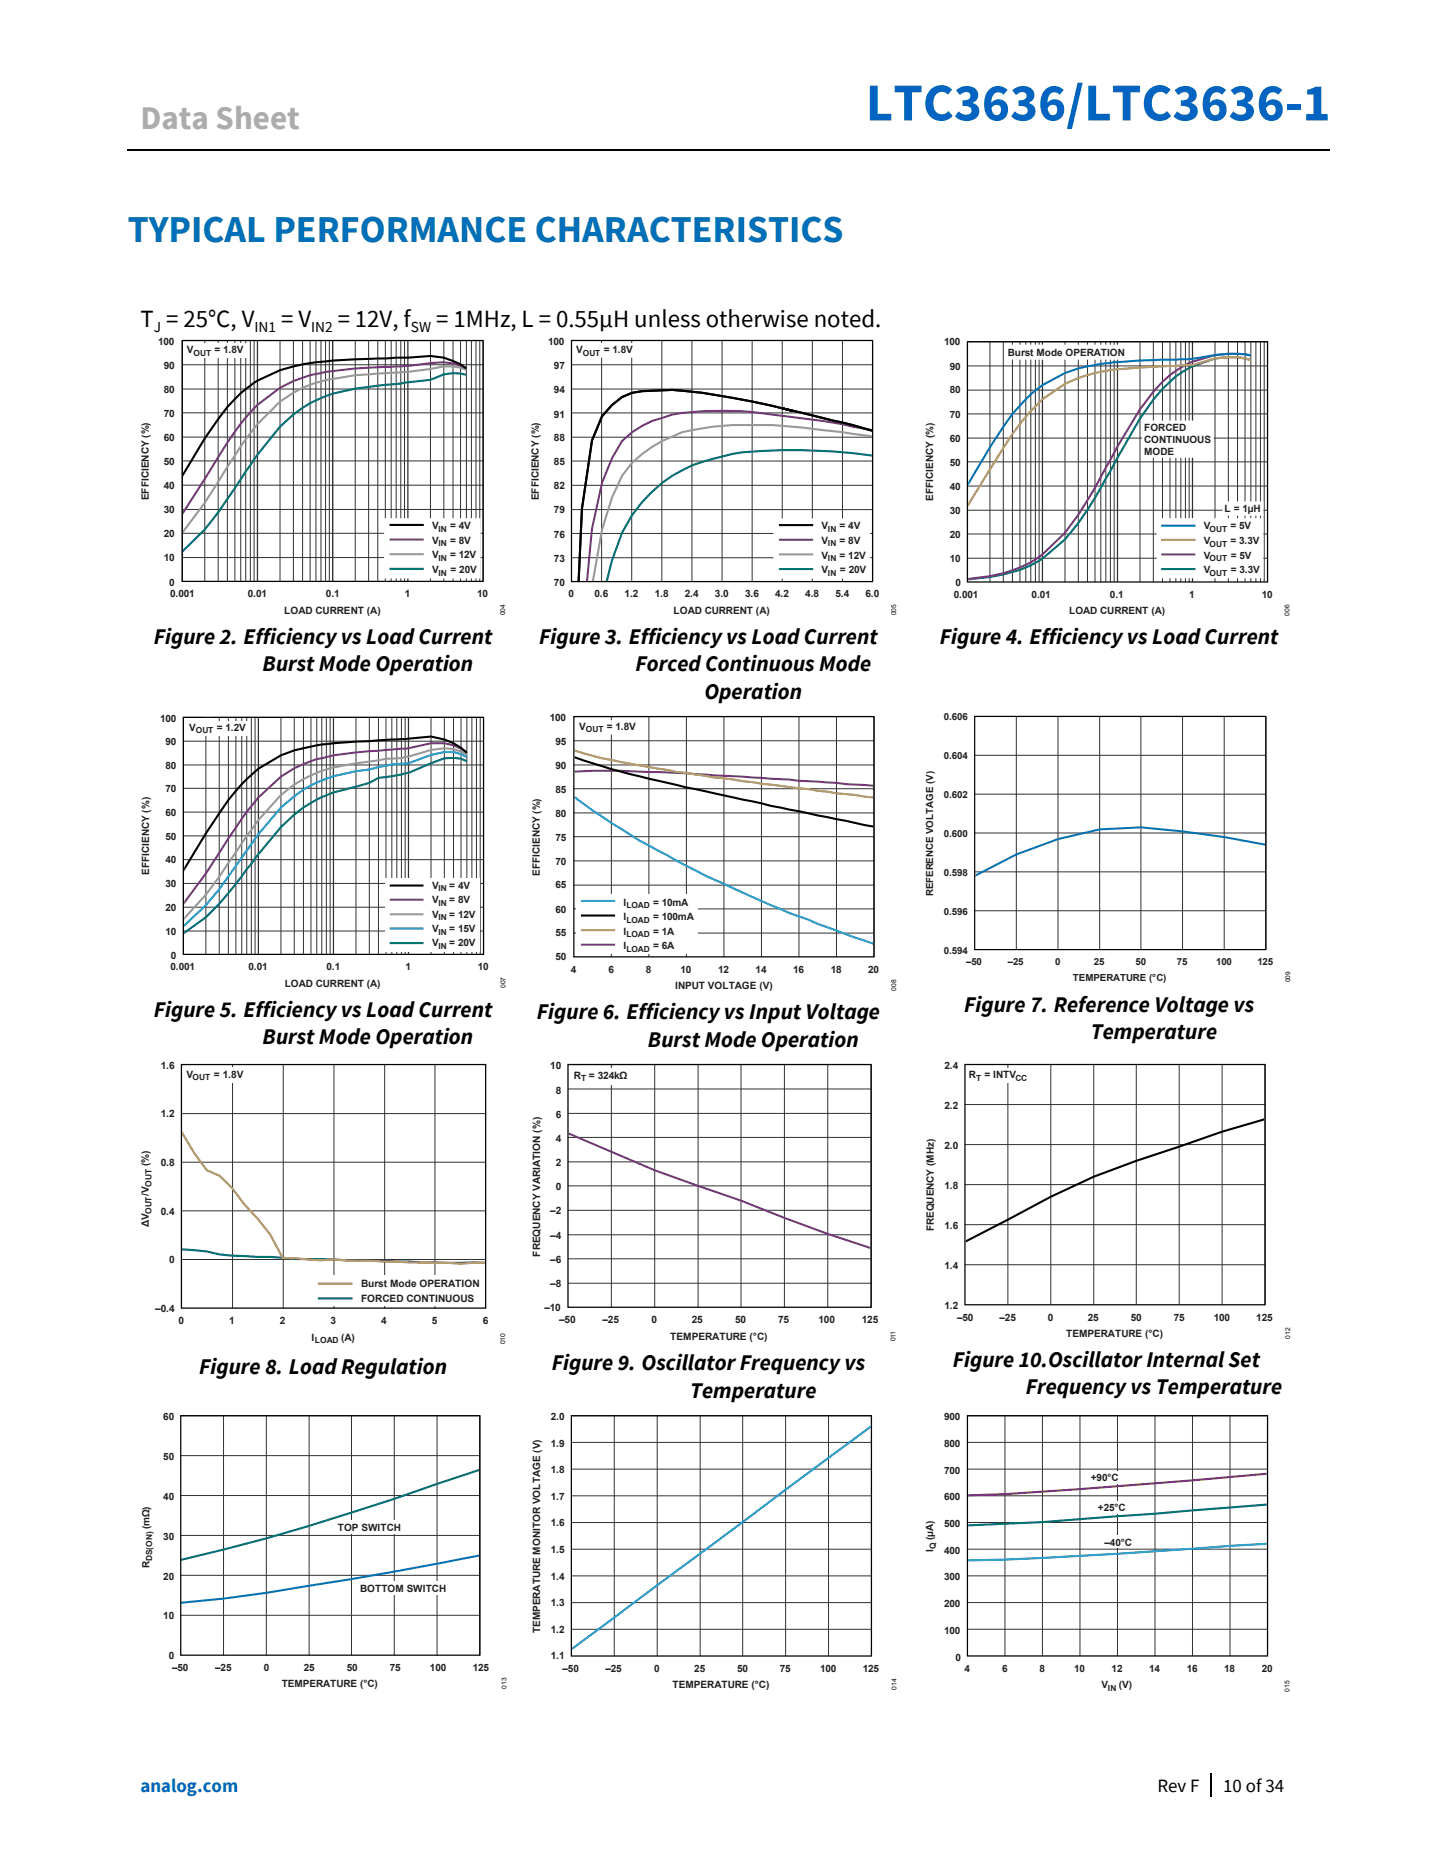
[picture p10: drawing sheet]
<svg xmlns="http://www.w3.org/2000/svg" width="216mm" height="279mm" viewBox="0 0 216 279" stroke-linecap="round" stroke-linejoin="round" font-family="sans-serif">
<path d="M19 22.3h83.2M102.4 22.3h96M180.6 264.7v3.5" fill="none" stroke="#000" stroke-width=".17"/>
<path d="M102.2 22.2h.2v.2h-.2z" fill-rule="evenodd" fill="#000"/>
<g fill="none" stroke="#323232" stroke-width=".15">
<path d="M27.2 58.1h44.9M27.2 54.4h44.9M30.6 50.8v36M32.6 50.8v36M33.9 50.8v36M35 50.8v36M35.9 50.8v36M36.7 50.8v36M37.4 50.8v36M37.9 50.8v36M38.4 50.8v36M41.8 50.8v36"/>
<path d="M43.8 50.8v36M45.1 50.8v36M46.3 50.8v36M47.1 50.8v36M47.9 50.8v36M48.6 50.8v36M49.1 50.8v36M49.6 50.8v36M53 50.8v36M55 50.8v36M56.4 50.8v36M57.5 50.8v36"/>
<path d="M58.4 50.8v36M59.1 50.8v36M59.8 50.8v36M60.4 50.8v36M64.2 50.8v36M66.2 50.8v36M67.6 50.8v36M68.7 50.8v36M69.6 50.8v36M70.3 50.8v36M71 50.8v36M71.6 50.8v36"/>
<path d="M27.2 79.6h44.9M27.2 76h44.9M27.2 72.4h44.9M27.2 68.8h44.9M27.2 65.2h44.9M27.2 61.6h44.9M27.2 86.8v-36h44.9v36M27.2 83.2h44.9"/>
</g>
<path d="M38.4 50.8v36M49.6 50.8v36M60.9 50.8v36" fill="none" stroke="#323232" stroke-width=".19"/>
<g fill="#fff">
<path d="M27.6 51.2h9.2v2.2h-9.2z"/>
<path d="M57.3 77.3h14.4v9h-14.4z"/>
</g>
<path d="M69.6 55a9.9 9.9 0 0 0-5.4-1.9l-3.3 .3-5.9 .2a56.5 56.5 0 0 0-7.1 .4l-.8 .1a23.3 23.3 0 0 0-9.2 3l-.5 .5a18.3 18.3 0 0 0-4.8 5l-2 2.8-3.3 5.5M58.1 78.3h5.1M130.1 64.3l-2.9-.9-10.5-2.5 1.5 .4a109.7 109.7 0 0 0-17.9-3.1l-3 .1a7.4 7.4 0 0 0-6 2.1l-1.5 1.7-1.5 3.6-1.5 10.2-.5 10.9" fill="none" stroke="#000" stroke-width=".31"/>
<path d="M69.6 54.9a8.8 8.8 0 0 0-5.4-.7l-3.3 .4-7.9 .4-3.4 .4a21.3 21.3 0 0 0-7.8 2.5 20.8 20.8 0 0 0-5.1 4.4 49.7 49.7 0 0 0-4.1 5.9l-5.3 8.4M130.1 64.2l-2.9-.5a65.7 65.7 0 0 0-9-1.4l-3-.4a49.5 49.5 0 0 0-14.9 0l-1.5 .5a13.1 13.1 0 0 0-6 3.4l-1.5 2.6-1.5 3.7-1.5 6.8-.7 7.9M58.1 80.5h5.1" fill="none" stroke="#713784" stroke-width=".31"/>
<path d="M69.6 55.2a7.7 7.7 0 0 0-5.4-.1l-3.3 .4-4.5 .3a46.9 46.9 0 0 0-8.5 1.1 16.5 16.5 0 0 0-6.1 3l-3.4 3.4-1.7 2.3-6.1 9.4-3.3 4.4M130.1 65.1l-7.4-.9a64.3 64.3 0 0 0-16.4-.5l-4.5 .8a20.4 20.4 0 0 0-7.5 4.6l-1.5 1.9-1.5 3.2-1.5 4.9-1.3 7.7M58.1 82.7h5.1" fill="none" stroke="#999" stroke-width=".31"/>
<path d="M69.6 55.9a6.7 6.7 0 0 0-5.4 .8l-6.7 .7a36.5 36.5 0 0 0-8.9 1.7l-.7 .3a16.4 16.4 0 0 0-6.1 4.3l-3.9 4.8-5.3 8-2 2.5-3.3 3.3M130.1 68a90.1 90.1 0 0 0-19.3-.5 44.9 44.9 0 0 0-7.5 1.9 20.4 20.4 0 0 0-10.5 10.1l-1.5 4.1-.8 3.2M58.1 84.9h5.1" fill="none" stroke="#027570" stroke-width=".31"/>
<path d="M27.2 50.8h44.9v36h-44.9zM85.3 50.8h44.9v36h-44.9z" fill="none" stroke="#000" stroke-width=".19"/>
<g fill="none" stroke="#323232" stroke-width=".15">
<path d="M85.3 50.8h44.9v36M85.3 58.1h44.9M85.3 54.4h44.9M89.8 50.8v36M94.3 50.8v36M98.7 50.8v36M103.2 50.8v36M107.7 50.8v36M112.2 50.8v36M116.7 50.8v36M121.2 50.8v36M125.7 50.8v36"/>
<path d="M85.3 79.6h44.9M85.3 76.1h44.9M85.3 72.4h44.9M85.3 68.8h44.9M85.3 65.3h44.9M85.3 61.6h44.9M85.3 83.2h44.9"/>
</g>
<g fill="#fff">
<path d="M85.6 51.2h9.3v2.2h-9.3z"/>
<path d="M115.4 77.4h14.4v9h-14.4z"/>
</g>
<path d="M116.2 78.4h5.1" fill="none" stroke="#000" stroke-width=".31"/>
<path d="M116.2 80.6h5.1" fill="none" stroke="#713784" stroke-width=".31"/>
<path d="M116.2 82.7h5.1" fill="none" stroke="#999" stroke-width=".31"/>
<path d="M116.2 84.9h5.1" fill="none" stroke="#027570" stroke-width=".31"/>
<g fill="none" stroke="#323232" stroke-width=".15">
<path d="M144.3 54.6h44.8M144.3 58.2h44.8M147.7 51v35.9M149.7 51v35.9M151.1 51v35.9M152.2 51v35.9M153.1 51v35.9M153.8 51v35.9M154.5 51v35.9M155 51v35.9M158.9 51v35.9M160.9 51v35.9"/>
<path d="M162.3 51v35.9M163.4 51v35.9M164.2 51v35.9M165 51v35.9M165.7 51v35.9M166.2 51v35.9M170.1 51v35.9M172.1 51v35.9M173.4 51v35.9M174.6 51v35.9M175.4 51v35.9M176.2 51v35.9"/>
<path d="M176.9 51v35.9M177.4 51v35.9M181.3 51v35.9M183.3 51v35.9M184.6 51v35.9M185.8 51v35.9M186.6 51v35.9M187.4 51v35.9M188.1 51v35.9M188.6 51v35.9M144.3 61.8h44.8M144.3 65.4h44.8"/>
<path d="M144.3 68.9h44.8M144.3 72.5h44.8M144.3 76.2h44.8M144.3 79.7h44.8M144.3 83.3h44.8M144.3 86.9v-35.9h44.8v35.9"/>
</g>
<path d="M155.5 51v35.9M166.7 51v35.9M177.9 51v35.9" fill="none" stroke="#323232" stroke-width=".19"/>
<g fill="#fff">
<path d="M150.1 51.4h18.1v2.3h-18.1z"/>
<path d="M170.4 62.8h10.7v5.5h-10.7z"/>
<path d="M182.4 74.8h6.1v2.2h-6.1z"/>
<path d="M172.6 77.3h15.9v9h-15.9z"/>
</g>
<path d="M186.6 53.1a15 15 0 0 0-5.3-.1l-3.9 .6-7.3 .2-3.4 .3a27 27 0 0 0-7.8 1.6l-3.4 1.8-.5 .4a23.8 23.8 0 0 0-5.3 5.8l-2 3.1-3.3 5.5M173.3 78.5h5.1" fill="none" stroke="#0970b8" stroke-width=".31"/>
<path d="M186.6 53.7a10.1 10.1 0 0 0-5.3-.2l-3.4 1-5.8 .2-5.4 .4a23.3 23.3 0 0 0-7.8 2.2 20.8 20.8 0 0 0-5.1 4 36.2 36.2 0 0 0-4.1 5.6l-5.3 8.5M173.3 80.6h5.1" fill="none" stroke="#bf972e" stroke-width=".31"/>
<path d="M186.6 53.1a15.2 15.2 0 0 0-9.7 1.4 15.6 15.6 0 0 0-4.8 4 64.8 64.8 0 0 0-6.4 10.1l-.7 1.2a62.1 62.1 0 0 1-6.1 9.7l-3.4 3.3a16.8 16.8 0 0 1-7.8 3.2l-3.3 .4M173.3 82.8h5.1" fill="none" stroke="#713784" stroke-width=".31"/>
<path d="M186.6 53.7a10.1 10.1 0 0 0-5.3-.2l-3.9 1.4a14.9 14.9 0 0 0-4 3.1l-1.3 1.7-2 2.8-5.1 8.9a49.7 49.7 0 0 1-6.1 9.1l-3.4 2.9a18.8 18.8 0 0 1-7.8 2.7l-3.3 .4M173.3 84.9h5.1" fill="none" stroke="#027570" stroke-width=".31"/>
<path d="M144.3 51h44.8v35.9h-44.8z" fill="none" stroke="#000" stroke-width=".19"/>
<g fill="none" stroke="#323232" stroke-width=".15">
<path d="M27.4 110.6h44.7M27.4 114.2h44.7M27.4 117.7h44.7M30.7 107.1v35.3M32.7 107.1v35.3M34.1 107.1v35.3M35.2 107.1v35.3M36.1 107.1v35.3M36.8 107.1v35.3M37.5 107.1v35.3M38.1 107.1v35.3M41.9 107.1v35.3"/>
<path d="M43.9 107.1v35.3M45.3 107.1v35.3M46.4 107.1v35.3M47.3 107.1v35.3M48 107.1v35.3M48.7 107.1v35.3M49.3 107.1v35.3M53.1 107.1v35.3M55.1 107.1v35.3M56.5 107.1v35.3M57.6 107.1v35.3M58.5 107.1v35.3"/>
<path d="M59.2 107.1v35.3M59.9 107.1v35.3M60.5 107.1v35.3M64.3 107.1v35.3M66.3 107.1v35.3M67.7 107.1v35.3M68.8 107.1v35.3M69.7 107.1v35.3M70.4 107.1v35.3M71.1 107.1v35.3M71.7 107.1v35.3M27.4 121.2h44.7"/>
<path d="M27.4 124.8h44.7M27.4 128.3h44.7M27.4 131.9h44.7M27.4 135.4h44.7M27.4 139h44.7M27.4 142.4v-35.3h44.7v35.3"/>
</g>
<path d="M38.6 107.1v35.3M49.8 107.1v35.3M60.9 107.1v35.3" fill="none" stroke="#323232" stroke-width=".19"/>
<g fill="#fff">
<path d="M30.4 106.6h1.1v.9h-1.1z"/>
<path d="M57.4 131h14.1v11h-14.1z"/>
</g>
<path d="M69.7 112.4a8.9 8.9 0 0 0-5.4-2.5l-3.8 .4-10.7 .6a27.2 27.2 0 0 0-7.9 1.8l-3.3 2-1.1 1a24.8 24.8 0 0 0-4.8 5.7l-2 3-3.3 5.4M58.2 132.2h5" fill="none" stroke="#000" stroke-width=".31"/>
<path d="M69.7 112.3a7.1 7.1 0 0 0-5.4-1.4l-3.4 .8-4.4 .4a48.3 48.3 0 0 0-7.8 .9 17.6 17.6 0 0 0-6.8 2.9l-3.3 3.1-.5 .7a58.1 58.1 0 0 0-5.4 7.6l-2 3.1-3.3 4.4M58.2 134.3h5" fill="none" stroke="#713784" stroke-width=".31"/>
<path d="M69.7 112.6a6.6 6.6 0 0 0-5.4-.7l-3.4 1a6.7 6.7 0 0 1-2.4 .3h-.9l-1.1 .3a49.5 49.5 0 0 0-7.8 1.4l-.7 .1a20.1 20.1 0 0 0-6.1 3.7l-3.3 3.7-3.4 4.8a60.4 60.4 0 0 1-7.8 9.9M58.2 136.5h5" fill="none" stroke="#999" stroke-width=".31"/>
<path d="M69.7 113a5.7 5.7 0 0 0-5.4-.3l-3.4 1.2-2.4 .2-3.4 .8a22.7 22.7 0 0 0-7.1 1.6 18.1 18.1 0 0 0-6.1 4l-3.3 4-3.4 4.7a40.2 40.2 0 0 1-7.8 9M58.2 138.6h5" fill="none" stroke="#039dd3" stroke-width=".31"/>
<path d="M69.7 113.6a5.8 5.8 0 0 0-5.4 .3l-3.4 1.5-2.4 .5-2 .2-1.4 .7-5.3 1.5a18.8 18.8 0 0 0-7.9 5.1l-3.3 4.1-2.5 3.3a54.3 54.3 0 0 1-5.4 6.1l-3.3 2.4M58.2 140.8h5" fill="none" stroke="#027570" stroke-width=".31"/>
<path d="M27.4 107.1h44.7v35.3h-44.7z" fill="none" stroke="#000" stroke-width=".19"/>
<path d="M27.9 107.6h9.2v2.1h-9.2z" fill="#fff"/>
<g fill="none" stroke="#323232" stroke-width=".15">
<path d="M85.6 107h44.8v35.8M85.6 117.7h44.8M85.6 114.2h44.8M85.6 110.6h44.8M91.2 107v35.8M96.8 107v35.8M102.4 107v35.8M108 107v35.8M113.6 107v35.8M119.2 107v35.8M124.8 107v35.8M85.6 139.3h44.8"/>
<path d="M85.6 135.7h44.8M85.6 132.1h44.8M85.6 128.5h44.8M85.6 124.9h44.8M85.6 121.3h44.8"/>
</g>
<path d="M86 133.5h18.1v8.9h-18.1z" fill="#fff"/>
<path d="M85.7 119a98.5 98.5 0 0 0 12.5 8 145.5 145.5 0 0 0 12.6 6.2l7 3.1 8.4 3.1 4.1 1.5M86.7 134.5h5.1" fill="none" stroke="#039dd3" stroke-width=".31"/>
<path d="M85.7 113a121.5 121.5 0 0 0 15.3 4.2l14 3.1 15.3 3.1M86.7 136.6h5.1" fill="none" stroke="#000" stroke-width=".31"/>
<path d="M85.7 112a95.2 95.2 0 0 0 13.9 2.9l1.4 .3 1.4 .2 4.2 .6 14 1.8 4.2 .6 5.5 .6M86.7 138.8h5.1" fill="none" stroke="#bf972e" stroke-width=".31"/>
<path d="M85.7 115.2a129.6 129.6 0 0 1 12.5 0l19.6 1.2 1.4 .1 11.1 .8M86.7 141h5.1" fill="none" stroke="#713784" stroke-width=".31"/>
<path d="M85.6 107h44.8v35.8h-44.8z" fill="none" stroke="#000" stroke-width=".19"/>
<path d="M86.1 107.5h9.2v2.1h-9.2z" fill="#fff"/>
<g fill="none" stroke="#323232" stroke-width=".15">
<path d="M145.4 106.9h43.5v34.8M145.4 112.7h43.5M145.4 118.5h43.5M151.6 106.9v34.8M157.9 106.9v34.8M164.1 106.9v34.8M170.2 106.9v34.8M176.4 106.9v34.8M182.7 106.9v34.8M145.4 124.3h43.5M145.4 130.1h43.5M145.4 135.9h43.5"/>
<path d="M34.7 158.9v36.3M42.3 158.9v36.3M49.8 158.9v36.3M57.4 158.9v36.3M64.9 158.9v36.3M27.1 166.2h45.4M27.1 173.5h45.4M27.1 180.7h45.4M27.1 188h45.4"/>
</g>
<path d="M188.8 126.1l-6.1-1.2-6.3-.8-6.2-.6-6.1 .3-6.2 1.4-6.3 2.3-6.1 3.2" fill="none" stroke="#0970b8" stroke-width=".3"/>
<path d="M145.4 106.9h43.5v34.8h-43.5z" fill="none" stroke="#000" stroke-width=".18"/>
<g fill="#fff">
<path d="M27.5 159.3h9.2v2.2h-9.2z"/>
<path d="M46.6 190.4h25.4v4.5h-25.4z"/>
</g>
<path d="M27.1 168.9l1.9 3.2 1.9 2.6 1.8 .8 1.9 1.8 1.9 2.5 1.9 2.1 1.9 2.4 1.9 3.5h1.9l3.8 .3 1.9-.1 18.9 .6 3.8-.1M47.4 191.6h5.2" fill="none" stroke="#bf972e" stroke-width=".31"/>
<path d="M27.1 186.5l3.8 .3 1.8 .4 1.9 .2 5.7 .2a45 45 0 0 0 7.6 .3l15.1 .5 9.5 .1M47.4 193.8h5.2" fill="none" stroke="#027570" stroke-width=".31"/>
<path d="M27.1 158.9h45.4v36.3h-45.4zM84.7 158.9h45.3v36.2h-45.3z" fill="none" stroke="#000" stroke-width=".19"/>
<g fill="none" stroke="#323232" stroke-width=".15">
<path d="M84.7 158.9h45.3v36.2M91.2 158.9v36.2M97.7 158.9v36.2M104.2 158.9v36.2M110.6 158.9v36.2M117 158.9v36.2M123.5 158.9v36.2M84.7 162.5h45.3M84.7 166.2h45.3M84.7 169.8h45.3M84.7 173.4h45.3M84.7 177h45.3"/>
<path d="M84.7 180.6h45.3M84.7 184.3h45.3M84.7 187.9h45.3M84.7 191.5h45.3"/>
</g>
<path d="M84.8 169.2l12.9 5.5 12.9 4.5 6.4 2.6 6.5 2.4 6.4 2.1" fill="none" stroke="#713784" stroke-width=".31"/>
<path d="M85.2 159.4h9v2.5h-9z" fill="#fff"/>
<path d="M144 158.9h44.8v35.8M150.4 158.9v35.8M156.8 158.9v35.8M163.2 158.9v35.8M169.5 158.9v35.8M175.9 158.9v35.8M182.3 158.9v35.8M144 164.9h44.8M144 170.8h44.8M144 176.8h44.8M144 182.8h44.8M144 188.8h44.8" fill="none" stroke="#323232" stroke-width=".15"/>
<path d="M144.3 159.4h9.3v2.2h-9.3z" fill="#fff"/>
<path d="M188.7 167.1l-6.4 1.8-12.8 4.4-6.3 2.3-6.4 3-12.7 6.7" fill="none" stroke="#000" stroke-width=".31"/>
<path d="M144 158.9h44.8v35.8h-44.8z" fill="none" stroke="#000" stroke-width=".19"/>
<path d="M27 211.3h44.6v35.7M27 217.3h44.6M33.4 211.3v35.7M39.7 211.3v35.7M46.1 211.3v35.7M52.4 211.3v35.7M58.8 211.3v35.7M65.2 211.3v35.7M27 235.1h44.6M27 229.2h44.6M27 223.2h44.6M27 241.1h44.6" fill="none" stroke="#323232" stroke-width=".15"/>
<g fill="#fff">
<path d="M50 226.9h10.1v2.1h-10.1z"/>
<path d="M53.4 236h13.4v2h-13.4z"/>
</g>
<path d="M71.5 232.2a621.4 621.4 0 0 1-38.1 6.4l-6.4 .6" fill="none" stroke="#0970b8" stroke-width=".31"/>
<path d="M71.5 219.4l-6.3 2.1a346 346 0 0 1-38.2 11.3" fill="none" stroke="#027570" stroke-width=".31"/>
<path d="M27 211.3h44.6v35.7h-44.6zM85.2 211.3h44.8v35.9h-44.8z" fill="none" stroke="#000" stroke-width=".19"/>
<g fill="none" stroke="#323232" stroke-width=".15">
<path d="M85.2 211.3h44.8v35.9M85.2 215.3h44.8M85.2 219.3h44.8M91.7 211.3v35.9M98.1 211.3v35.9M104.5 211.3v35.9M110.8 211.3v35.9M117.2 211.3v35.9M123.6 211.3v35.9M144.3 211.3h44.8v35.9M144.3 215.3h44.8M144.3 219.3h44.8"/>
<path d="M149.9 211.3v35.9M155.5 211.3v35.9M161.1 211.3v35.9M166.7 211.3v35.9M172.3 211.3v35.9M177.9 211.3v35.9M183.5 211.3v35.9M85.2 223.3h44.8M85.2 227.2h44.8M85.2 231.2h44.8M85.2 235.2h44.8M85.2 239.2h44.8"/>
<path d="M144.3 223.3h44.8M144.3 227.2h44.8M144.3 231.2h44.8M144.3 235.2h44.8M144.3 239.2h44.8M85.2 243.2h44.8M144.3 243.2h44.8"/>
</g>
<path d="M130 212.9l-44.7 33.2" fill="none" stroke="#039dd3" stroke-width=".31"/>
<g fill="#fff">
<path d="M162.3 219.5h4.9v1.9h-4.9z"/>
<path d="M163.4 224h4.9v1.9h-4.9z"/>
<path d="M164.3 229.2h5v1.9h-5z"/>
</g>
<path d="M189 220l-22.3 1.8a501.8 501.8 0 0 1-22.3 1.4" fill="none" stroke="#9d1b40" stroke-width=".31"/>
<path d="M189 230.4l-22.3 1.5a507.1 507.1 0 0 1-22.3 1" fill="none" stroke="#039dd3" stroke-width=".31"/>
<path d="M189 224.6l-22.3 1.7a332.8 332.8 0 0 1-22.3 1.4" fill="none" stroke="#027570" stroke-width=".31"/>
<path d="M144.3 211.3h44.8v35.9h-44.8z" fill="none" stroke="#000" stroke-width=".19"/>
<text font-size="7.9" fill="#0563c1" x="129.2" y="18">LTC3636/LTC3636-1</text>
<text font-size="5.7" fill="#006fb9" x="19" y="36.2">TYPICAL PERFORMANCE CHARACTERISTICS</text>
<text font-size="4.9" fill="#aeaaaa" x="21" y="19.3">Data Sheet</text>
<g font-size="3.7">
<text x="21" y="48.8">T = 25°C, V</text>
<text x="41.9" y="48.8">= V</text>
<text x="50.4" y="48.8">= 12V, f</text>
<text x="65.1" y="48.8">= 1MHz, L = 0.55µH unless otherwise noted.</text>
</g>
<g font-size="3.3">
<text x="23" y="96.1">Figure 2. Efficiency vs Load Current</text>
<text x="39.2" y="100.2">Burst Mode Operation</text>
<text x="80.5" y="96.1">Figure 3. Efficiency vs Load Current</text>
<text x="94.8" y="100.2">Forced Continuous Mode</text>
<text x="140.2" y="96.2">Figure 4. Efficiency vs LoadCurrent</text>
<text x="105.1" y="104.3">Operation</text>
<text x="23" y="151.8">Figure 5. Efficiency vs Load Current</text>
<text x="39.2" y="155.8">Burst Mode Operation</text>
<text x="80.1" y="152.1">Figure 6. Efficiency vs Input Voltage</text>
<text x="143.9" y="151">Figure 7. Reference Voltage vs</text>
<text x="162.8" y="155.1">Temperature</text>
<text x="96.7" y="156.2">Burst Mode Operation</text>
<text x="29.7" y="205.1">Figure 8. Load Regulation</text>
<text x="82.3" y="204.5">Figure 9. Oscillator Frequency vs</text>
<text x="103" y="208.6">Temperature</text>
<text x="142.2" y="204.1">Figure 10.Oscillator Internal Set</text>
<text x="153.1" y="208.1">Frequency vs Temperature</text>
</g>
<text font-size="2.8" fill="#0563c1" x="21" y="267.5">analog.com</text>
<g font-size="2.8">
<text x="172.7" y="267.5">Rev F</text>
<text x="182.5" y="267.5">10 of 34</text>
</g>
<g font-size="2.3">
<text x="22.9" y="49.5">J</text>
<text x="38" y="49.5">IN1</text>
<text x="46.4" y="49.5">IN2</text>
<text x="61.3" y="49.5">SW</text>
</g>
<g font-size="1.5" fill="#231f20">
<text x="23.6" y="51.5">100</text>
<text x="27.9" y="52.7">V</text>
<text x="32" y="52.7">= 1.8V</text>
<text x="81.8" y="51.5">100</text>
<text x="86" y="52.7">V</text>
<text x="90.1" y="52.7">= 1.8V</text>
<text x="140.9" y="51.6">100</text>
<text x="150.4" y="53.2">Burst Mode OPERATION</text>
<text x="24.4" y="58.7">80</text>
<text x="24.4" y="55.1">90</text>
<text x="82.7" y="58.7">94</text>
<text x="82.7" y="55.1">97</text>
<text x="141.7" y="58.7">80</text>
<text x="141.7" y="55.2">90</text>
<text x="24.4" y="65.9">60</text>
<text x="24.4" y="62.3">70</text>
<text x="82.7" y="65.9">88</text>
<text x="82.7" y="62.3">91</text>
<text x="141.7" y="65.9">60</text>
<text x="141.7" y="62.3">70</text>
<text x="170.7" y="64.4">FORCED</text>
<text x="24.4" y="69.4">50</text>
<text x="82.7" y="69.4">85</text>
<text x="141.7" y="69.5">50</text>
<text x="170.7" y="66.1">CONTINUOUS</text>
<text x="170.7" y="67.9">MODE</text>
<text x="22.2" y="74.7" transform="rotate(-90 22.2 74.7)">EFFICIENCY (%)</text>
<text x="24.4" y="76.6">30</text>
<text x="24.4" y="73">40</text>
<text x="80.4" y="74.7" transform="rotate(-90 80.4 74.7)">EFFICIENCY (%)</text>
<text x="82.7" y="76.6">79</text>
<text x="82.7" y="73.1">82</text>
<text x="139.2" y="74.8" transform="rotate(-90 139.2 74.8)">EFFICIENCY (%)</text>
<text x="141.7" y="76.7">30</text>
<text x="141.7" y="73.1">40</text>
<text x="182.7" y="76.4">L = 1µH</text>
<text x="24.4" y="83.8">10</text>
<text x="24.4" y="80.2">20</text>
<text x="64.5" y="79">V</text>
<text x="64.5" y="81.2">V</text>
<text x="64.5" y="83.3">V</text>
<text x="67.2" y="79">= 4V</text>
<text x="67.2" y="81.2">= 8V</text>
<text x="67.2" y="83.3">= 12V</text>
<text x="82.7" y="83.8">73</text>
<text x="82.7" y="80.2">76</text>
<text x="122.6" y="79">V</text>
<text x="122.6" y="81.2">V</text>
<text x="122.6" y="83.4">V</text>
<text x="125.3" y="79">= 4V</text>
<text x="125.3" y="81.2">= 8V</text>
<text x="125.3" y="83.4">= 12V</text>
<text x="141.7" y="83.9">10</text>
<text x="141.7" y="80.3">20</text>
<text x="179.6" y="79">V</text>
<text x="179.6" y="81.2">V</text>
<text x="179.6" y="83.4">V</text>
<text x="183.6" y="79">= 5V</text>
<text x="183.6" y="81.2">= 3.3V</text>
<text x="183.6" y="83.4">= 5V</text>
<text x="25.3" y="87.4">0</text>
<text x="25.4" y="89.1">0.001</text>
<text x="37" y="89.1">0.01</text>
<text x="48.6" y="89.1">0.1</text>
<text x="60.4" y="89.1">1</text>
<text x="64.5" y="85.5">V</text>
<text x="67.2" y="85.5">= 20V</text>
<text x="71.2" y="89.1">10</text>
<text x="82.7" y="87.4">70</text>
<text x="84.8" y="89.2">0</text>
<text x="88.7" y="89.2">0.6</text>
<text x="93.2" y="89.2">1.2</text>
<text x="97.7" y="89.2">1.8</text>
<text x="102.2" y="89.2">2.4</text>
<text x="106.7" y="89.2">3.0</text>
<text x="111.2" y="89.2">3.6</text>
<text x="115.7" y="89.2">4.2</text>
<text x="120.2" y="89.2">4.8</text>
<text x="122.6" y="85.6">V</text>
<text x="124.6" y="89.2">5.4</text>
<text x="125.3" y="85.6">= 20V</text>
<text x="129.1" y="89.2">6.0</text>
<text x="142.3" y="89.2">0.001</text>
<text x="142.5" y="87.5">0</text>
<text x="153.9" y="89.2">0.01</text>
<text x="165.6" y="89.2">0.1</text>
<text x="177.4" y="89.2">1</text>
<text x="179.6" y="85.6">V</text>
<text x="183.6" y="85.6">= 3.3V</text>
<text x="188.3" y="89.2">10</text>
<text x="42.4" y="91.6">LOAD CURRENT (A)</text>
<text x="100.5" y="91.6">LOAD CURRENT (A)</text>
<text x="159.5" y="91.7">LOAD CURRENT (A)</text>
<text x="23.9" y="107.7">100</text>
<text x="82" y="107.6">100</text>
<text x="140.8" y="107.5">0.606</text>
<text x="24.7" y="111.2">90</text>
<text x="28.2" y="109.1">V</text>
<text x="32.3" y="109.1">= 1.2V</text>
<text x="82.9" y="111.2">95</text>
<text x="86.4" y="108.9">V</text>
<text x="90.5" y="108.9">= 1.8V</text>
<text x="140.8" y="113.3">0.604</text>
<text x="24.7" y="118.3">70</text>
<text x="24.7" y="114.7">80</text>
<text x="82.9" y="118.3">85</text>
<text x="82.9" y="114.8">90</text>
<text x="140.8" y="119.1">0.602</text>
<text x="24.7" y="125.4">50</text>
<text x="24.7" y="121.8">60</text>
<text x="82.9" y="125.5">75</text>
<text x="82.9" y="121.9">80</text>
<text x="140.8" y="124.9">0.600</text>
<text x="22.3" y="130.6" transform="rotate(-90 22.3 130.6)">EFFICIENCY (%)</text>
<text x="24.7" y="128.9">40</text>
<text x="80.5" y="130.7" transform="rotate(-90 80.5 130.7)">EFFICIENCY (%)</text>
<text x="82.9" y="129.1">70</text>
<text x="140.8" y="130.7">0.598</text>
<text x="24.7" y="136">20</text>
<text x="24.7" y="132.4">30</text>
<text x="64.5" y="132.7">V</text>
<text x="64.5" y="134.8">V</text>
<text x="64.5" y="137">V</text>
<text x="67" y="132.7">= 4V</text>
<text x="67" y="134.8">= 8V</text>
<text x="67" y="137">= 12V</text>
<text x="82.9" y="136.2">60</text>
<text x="82.9" y="132.6">65</text>
<text x="93" y="135.2">I</text>
<text x="93" y="137.3">I</text>
<text x="97.4" y="135.2">= 10mA</text>
<text x="97.4" y="137.3">= 100mA</text>
<text x="139.2" y="133.8" transform="rotate(-90 139.2 133.8)">REFERENCE VOLTAGE (V)</text>
<text x="140.8" y="136.5">0.596</text>
<text x="24.7" y="139.5">10</text>
<text x="25.5" y="143.1">0</text>
<text x="64.5" y="139.1">V</text>
<text x="64.5" y="141.3">V</text>
<text x="67" y="139.1">= 15V</text>
<text x="67" y="141.3">= 20V</text>
<text x="82.9" y="143.3">50</text>
<text x="82.9" y="139.8">55</text>
<text x="93" y="139.5">I</text>
<text x="93" y="141.7">I</text>
<text x="97.4" y="139.5">= 1A</text>
<text x="97.4" y="141.7">= 6A</text>
<text x="140.8" y="142.3">0.594</text>
<text x="25.4" y="144.8">0.001</text>
<text x="37.1" y="144.8">0.01</text>
<text x="42.5" y="147.2">LOAD CURRENT (A)</text>
<text x="48.7" y="144.8">0.1</text>
<text x="60.5" y="144.8">1</text>
<text x="71.3" y="144.8">10</text>
<text x="85.2" y="145.2">4</text>
<text x="90.8" y="145.2">6</text>
<text x="96.4" y="145.2">8</text>
<text x="100.7" y="147.6">INPUT VOLTAGE (V)</text>
<text x="101.5" y="145.2">10</text>
<text x="107.1" y="145.2">12</text>
<text x="112.7" y="145.2">14</text>
<text x="118.3" y="145.2">16</text>
<text x="123.9" y="145.2">18</text>
<text x="129.5" y="145.2">20</text>
<text x="144.2" y="144">–50</text>
<text x="150.4" y="144">–25</text>
<text x="157.4" y="144">0</text>
<text x="160.1" y="146.4">TEMPERATURE (°C)</text>
<text x="163.2" y="144">25</text>
<text x="169.4" y="144">50</text>
<text x="175.6" y="144">75</text>
<text x="181.4" y="144">100</text>
<text x="187.6" y="144">125</text>
<text x="24" y="159.5">1.6</text>
<text x="27.8" y="160.8">V</text>
<text x="31.9" y="160.8">= 1.8V</text>
<text x="82.1" y="159.6">10</text>
<text x="85.6" y="161">R</text>
<text x="87.9" y="161">= 324kΩ</text>
<text x="140.9" y="159.6">2.4</text>
<text x="144.5" y="160.9">R</text>
<text x="146.9" y="160.9">= INTV</text>
<text x="24" y="166.8">1.2</text>
<text x="82.9" y="163.2">8</text>
<text x="82.9" y="166.8">6</text>
<text x="140.9" y="165.5">2.2</text>
<text x="82.9" y="170.4">4</text>
<text x="140.9" y="171.5">2.0</text>
<text x="22.2" y="178.5" transform="rotate(-90 22.2 178.5)">/V</text>
<text x="22.2" y="174.1" transform="rotate(-90 22.2 174.1)">(%)</text>
<text x="24" y="174">0.8</text>
<text x="82.9" y="177.6">0</text>
<text x="82.9" y="174">2</text>
<text x="140.9" y="177.4">1.8</text>
<text x="22.2" y="183.2" transform="rotate(-90 22.2 183.2)">ΔV</text>
<text x="24" y="181.3">0.4</text>
<text x="82.1" y="184.9">–4</text>
<text x="82.1" y="181.2">–2</text>
<text x="139.3" y="183.8" transform="rotate(-90 139.3 183.8)">FREQUENCY (MHz)</text>
<text x="140.9" y="183.4">1.6</text>
<text x="25.2" y="188.5">0</text>
<text x="80.6" y="187.6" transform="rotate(-90 80.6 187.6)">FREQUENCY VARIATION (%)</text>
<text x="82.1" y="188.4">–6</text>
<text x="140.9" y="189.4">1.4</text>
<text x="23.2" y="195.9">–0.4</text>
<text x="26.6" y="197.6">0</text>
<text x="34.2" y="197.6">1</text>
<text x="41.8" y="197.6">2</text>
<text x="49.3" y="197.6">3</text>
<text x="53.9" y="192.1">Burst Mode OPERATION</text>
<text x="53.9" y="194.4">FORCED CONTINUOUS</text>
<text x="56.9" y="197.6">4</text>
<text x="64.5" y="197.6">5</text>
<text x="72" y="197.6">6</text>
<text x="81.2" y="195.7">–10</text>
<text x="82.1" y="192.1">–8</text>
<text x="83.4" y="197.5">–50</text>
<text x="89.9" y="197.5">–25</text>
<text x="97.2" y="197.5">0</text>
<text x="103.2" y="197.5">25</text>
<text x="109.7" y="197.5">50</text>
<text x="116.1" y="197.5">75</text>
<text x="122.1" y="197.5">100</text>
<text x="128.6" y="197.5">125</text>
<text x="140.9" y="195.3">1.2</text>
<text x="142.8" y="197.1">–50</text>
<text x="149.1" y="197.1">–25</text>
<text x="156.4" y="197.1">0</text>
<text x="162.3" y="197.1">25</text>
<text x="168.7" y="197.1">50</text>
<text x="175.1" y="197.1">75</text>
<text x="181.1" y="197.1">100</text>
<text x="187.4" y="197.1">125</text>
<text x="46.5" y="200.1">I</text>
<text x="50.9" y="200.1">(A)</text>
<text x="100" y="200">TEMPERATURE (°C)</text>
<text x="159.1" y="199.5">TEMPERATURE (°C)</text>
<text x="24.4" y="212">60</text>
<text x="82.2" y="215.9">1.9</text>
<text x="82.2" y="212">2.0</text>
<text x="140.9" y="216">800</text>
<text x="140.9" y="212">900</text>
<text x="24.4" y="217.9">50</text>
<text x="82.2" y="219.9">1.8</text>
<text x="140.9" y="219.9">700</text>
<text x="162.8" y="221.1">+90°C</text>
<text x="24.4" y="223.9">40</text>
<text x="82.2" y="227.8">1.6</text>
<text x="82.2" y="223.9">1.7</text>
<text x="140.9" y="227.9">500</text>
<text x="140.9" y="223.9">600</text>
<text x="163.8" y="225.6">+25°C</text>
<text x="22.3" y="228.2" transform="rotate(-90 22.3 228.2)">(mΩ)</text>
<text x="24.4" y="229.8">30</text>
<text x="50.4" y="228.5">TOP SWITCH</text>
<text x="82.2" y="231.8">1.5</text>
<text x="139.2" y="231.7" transform="rotate(-90 139.2 231.7)">I</text>
<text x="139.2" y="229.8" transform="rotate(-90 139.2 229.8)">(µA)</text>
<text x="140.9" y="231.9">400</text>
<text x="164.8" y="230.7">–40°C</text>
<text x="22.3" y="234" transform="rotate(-90 22.3 234)">R</text>
<text x="24.4" y="235.7">20</text>
<text x="53.7" y="237.6">BOTTOM SWITCH</text>
<text x="82.2" y="239.8">1.3</text>
<text x="82.2" y="235.8">1.4</text>
<text x="140.9" y="239.9">200</text>
<text x="140.9" y="235.9">300</text>
<text x="24.4" y="241.7">10</text>
<text x="80.6" y="243.7" transform="rotate(-90 80.6 243.7)">TEMPERATURE MONITOR VOLTAGE (V)</text>
<text x="82.2" y="243.7">1.2</text>
<text x="140.9" y="243.9">100</text>
<text x="25.2" y="247.7">0</text>
<text x="25.7" y="249.4">–50</text>
<text x="32.1" y="249.4">–25</text>
<text x="39.4" y="249.4">0</text>
<text x="42" y="251.8">TEMPERATURE (°C)</text>
<text x="45.3" y="249.4">25</text>
<text x="51.8" y="249.4">50</text>
<text x="58.1" y="249.4">75</text>
<text x="64.2" y="249.4">100</text>
<text x="70.5" y="249.4">125</text>
<text x="82.2" y="247.7">1.1</text>
<text x="83.9" y="249.5">–50</text>
<text x="90.3" y="249.5">–25</text>
<text x="97.6" y="249.5">0</text>
<text x="100.4" y="252">TEMPERATURE (°C)</text>
<text x="103.6" y="249.5">25</text>
<text x="110" y="249.5">50</text>
<text x="116.3" y="249.5">75</text>
<text x="122.4" y="249.5">100</text>
<text x="128.7" y="249.5">125</text>
<text x="142.5" y="247.8">0</text>
<text x="143.9" y="249.5">4</text>
<text x="149.5" y="249.5">6</text>
<text x="155.1" y="249.5">8</text>
<text x="160.3" y="249.5">10</text>
<text x="164.4" y="251.9">V</text>
<text x="165.9" y="249.5">12</text>
<text x="166.9" y="251.9">(V)</text>
<text x="171.5" y="249.5">14</text>
<text x="177.1" y="249.5">16</text>
<text x="182.7" y="249.5">18</text>
<text x="188.3" y="249.5">20</text>
</g>
<g font-size="1.3" fill="#231f20">
<text x="28.9" y="53.1">OUT</text>
<text x="65.4" y="79.3">IN</text>
<text x="65.4" y="81.5">IN</text>
<text x="65.4" y="83.7">IN</text>
<text x="65.4" y="85.9">IN</text>
<text x="28.7" y="161.2">OUT</text>
<text x="86.7" y="161.4">T</text>
<text x="22.6" y="177.1" transform="rotate(-90 22.6 177.1)">OUT</text>
<text x="22.6" y="181.2" transform="rotate(-90 22.6 181.2)">OUT</text>
<text x="47" y="200.5">LOAD</text>
</g>
<g font-size="1.2" fill="#231f20">
<text x="87" y="53.1">OUT</text>
<text x="123.5" y="79.4">IN</text>
<text x="123.5" y="81.6">IN</text>
<text x="123.5" y="83.7">IN</text>
<text x="180.5" y="79.4">OUT</text>
<text x="180.5" y="81.6">OUT</text>
<text x="180.5" y="83.7">OUT</text>
<text x="123.5" y="85.9">IN</text>
<text x="180.5" y="85.9">OUT</text>
<text x="29.2" y="109.4">OUT</text>
<text x="87.4" y="109.3">OUT</text>
<text x="65.4" y="133">IN</text>
<text x="65.4" y="135.2">IN</text>
<text x="65.4" y="137.3">IN</text>
<text x="93.5" y="135.5">LOAD</text>
<text x="93.5" y="137.7">LOAD</text>
<text x="65.4" y="139.5">IN</text>
<text x="65.4" y="141.6">IN</text>
<text x="93.5" y="139.9">LOAD</text>
<text x="93.5" y="142.1">LOAD</text>
<text x="145.7" y="161.3">T</text>
<text x="151.5" y="161.3">CC</text>
<text x="22.7" y="233" transform="rotate(-90 22.7 233)">DS(ON)</text>
<text x="139.6" y="231.2" transform="rotate(-90 139.6 231.2)">Q</text>
<text x="165.3" y="252.3">IN</text>
</g>
<g font-size="1">
<text x="75.4" y="91.8" transform="rotate(-90 75.4 91.8)">004</text>
<text x="133.7" y="91.9" transform="rotate(-90 133.7 91.9)">005</text>
<text x="192.4" y="91.9" transform="rotate(-90 192.4 91.9)">006</text>
<text x="75.4" y="147.5" transform="rotate(-90 75.4 147.5)">007</text>
<text x="133.7" y="147.9" transform="rotate(-90 133.7 147.9)">008</text>
<text x="192.5" y="146.6" transform="rotate(-90 192.5 146.6)">009</text>
<text x="75.4" y="200.7" transform="rotate(-90 75.4 200.7)">010</text>
<text x="133.6" y="200.2" transform="rotate(-90 133.6 200.2)">011</text>
<text x="192.5" y="199.8" transform="rotate(-90 192.5 199.8)">012</text>
<text x="75.6" y="252.1" transform="rotate(-90 75.6 252.1)">013</text>
<text x="133.8" y="252.2" transform="rotate(-90 133.8 252.2)">014</text>
<text x="192.4" y="252.5" transform="rotate(-90 192.4 252.5)">015</text>
</g>
</svg>
